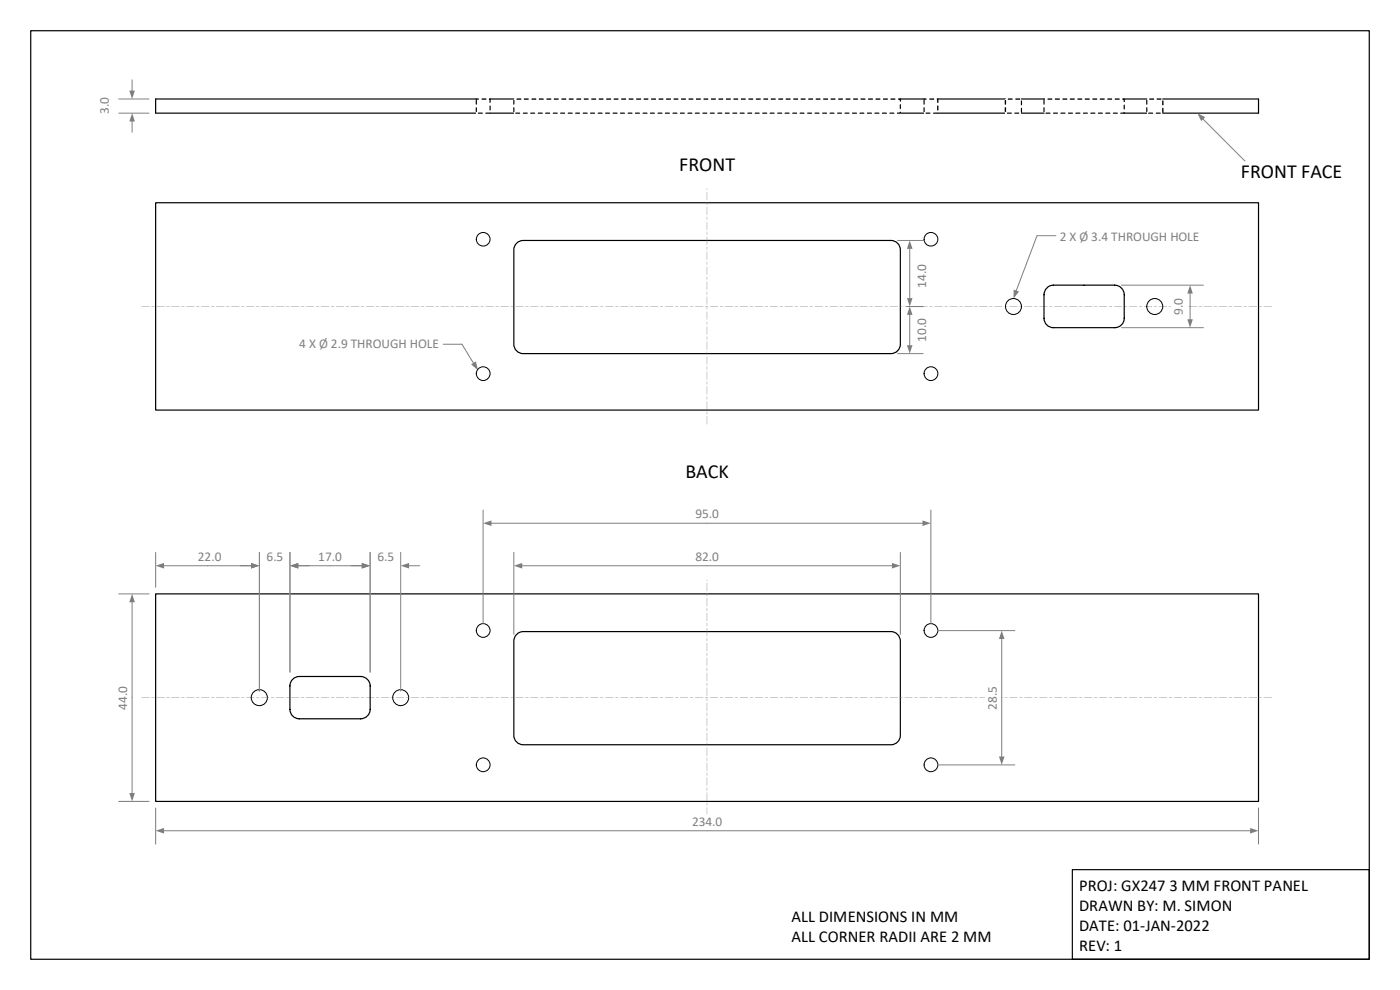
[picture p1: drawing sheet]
<svg xmlns="http://www.w3.org/2000/svg" width="297mm" height="210mm" viewBox="0 0 297 210" stroke-linecap="round" stroke-linejoin="round" font-family="sans-serif">
<path d="M190.4 75h5.4zM192.4 65h3.4zM193 66.6v6.8" fill="none" stroke="#7f7f7f" stroke-width=".21"/>
<g fill="#7f7f7f">
<path d="M192.4 73.2h1.2l-.6 1.8z"/>
<path d="M193 65l.6 1.8h-1.2z"/>
</g>
<g fill="#fff">
<path d="M193.9 67.5h3.4v5h-3.4z" fill-rule="evenodd"/>
<path d="M192.4 65h3.4zM190.4 51h5.4z" fill-rule="evenodd"/>
</g>
<path d="M190.4 51h5.4zM193 52.7v10.7M192.4 65h3.4z" fill="none" stroke="#7f7f7f" stroke-width=".21"/>
<g fill="#7f7f7f">
<path d="M192.4 63.2h1.2l-.6 1.8z"/>
<path d="M193 51l.6 1.8h-1.2z"/>
</g>
<path d="M193.9 56h3.4v5h-3.4z" fill-rule="evenodd" fill="#fff"/>
<g fill="none" stroke="#000" stroke-width=".21">
<circle cx="102.5" cy="133.8" r="1.45"/>
<circle cx="197.5" cy="133.8" r="1.45"/>
<circle cx="55" cy="148" r="1.71"/>
<circle cx="85" cy="148" r="1.69"/>
<circle cx="102.5" cy="162.2" r="1.46"/>
<circle cx="197.5" cy="162.2" r="1.46"/>
</g>
<path d="M33 43h234v44h-234zM109.6 51.6l.9-.5 .5-.1h78a1.99 1.99 0 0 1 2 2v20a1.99 1.99 0 0 1-2 2h-78a1.99 1.99 0 0 1-2-2v-20l.1-.5zM33 126h234v44h-234zM109.6 134.6l.9-.5 .5-.1h78a2.02 2.02 0 0 1 2 2v20a1.99 1.99 0 0 1-2 2h-78a1.99 1.99 0 0 1-2-2v-20l.1-.5z" fill="none" stroke="#000" stroke-width=".25"/>
<g fill="#7f7f7f">
<path d="M149.9 171.3l.1 1.8zM150 170.2v.7zM149.9 168.1l.1 1.8zM149.9 167.1l.1 .7z"/>
<path d="M149.9 165l.1 1.7zM150 163.9v.7zM149.9 161.8l.1 1.7zM149.9 160.7l.1 .7z"/>
<path d="M149.9 158.6l.1 1.8zM150 157.5v.7zM149.9 155.4l.1 1.8zM149.9 154.4l.1 .7z"/>
<path d="M149.9 152.3l.1 1.7zM150 151.2v.7zM149.9 149.1l.1 1.7zM149.9 148l.1 .7z"/>
<path d="M149.9 145.9l.1 1.8zM150 144.8v.7zM149.9 142.7l.1 1.8zM149.9 141.7l.1 .7z"/>
<path d="M149.9 139.6l.1 1.7zM150 138.5v.7zM149.9 136.4l.1 1.7zM149.9 135.3l.1 .7z"/>
<path d="M149.9 133.2l.1 1.8zM150 132.1v.7zM149.9 130l.1 1.8zM149.9 129l.1 .7z"/>
<path d="M149.9 126.9l.1 1.7zM150 125.8v.7zM149.9 123.7l.1 1.7zM150 123v.3z"/>
<path d="M30 65h1.8zM32.1 65h.7zM33.2 65h1.7zM35.3 65h.7zM36.4 65h1.7zM38.5 65h.7zM39.5 65h1.8zM41.7 65h.6zM42.7 65h1.8zM44.8 65h.7zM45.9 65h1.7zM48 65h.7zM49 65h1.8zM51.1 65h.8zM52.2 65h1.8zM54.3 65h.7zM55.4 65h1.7zM57.5 65h.7z"/>
<path d="M58.6 65h1.7zM60.7 65h.7zM61.8 65h1.7zM63.9 65h.7zM64.9 65h1.8zM67.1 65h.6zM68.1 65h1.8zM70.2 65h.7zM71.3 65h1.7zM73.4 65h.7zM74.5 65h1.7zM76.5 65h.8zM77.6 65h1.8zM79.7 65h.7zM80.8 65h1.7zM82.9 65h.7zM83.9 65h1.8zM86.1 65h.7z"/>
<path d="M87.2 65h1.7zM89.3 65h.7zM90.3 65h1.8zM92.5 65h.6zM93.5 65h1.8zM95.6 65h.7zM96.7 65h1.7zM98.8 65h.7zM99.9 65h1.7zM102 65h.7zM103 65h1.8zM105.1 65h.7zM106.2 65h1.7zM108.3 65h.7zM109.3 65h1.8zM111.5 65h.6zM112.5 65h1.8zM114.6 65h.7z"/>
<path d="M115.7 65h1.7zM117.9 65h.6zM118.9 65h1.7zM121 65h.7zM122.1 65h1.7zM124.2 65h.6zM125.3 65h1.7zM127.4 65h.6zM128.4 65h1.7zM130.6 65h.6zM131.6 65h1.7zM133.7 65h.7zM134.7 65h1.8zM136.9 65h.6zM137.9 65h1.8zM140 65h.7zM141.1 65h1.7zM143.2 65h.7z"/>
<path d="M144.3 65h1.7zM146.4 65h.7zM147.5 65h1.7zM149.6 65h.6zM150.7 65h1.7zM152.8 65h.6zM153.8 65h1.7zM156 65h.6zM157 65h1.7zM159.1 65h.7zM160.2 65h1.7zM162.3 65h.6zM163.3 65h1.8zM165.4 65h.7zM166.5 65h1.7zM168.6 65h.7zM169.7 65h1.7zM171.8 65h.7z"/>
<path d="M172.9 65h1.7zM175 65h.6zM176.1 65h1.7zM178.2 65h.6zM179.2 65h1.7zM181.4 65h.6zM182.4 65h1.7zM184.5 65h.7zM185.6 65h1.7zM187.7 65h.6zM188.8 65h1.7zM190.8 65h.7zM191.9 65h1.7zM194 65h.7zM195.1 65h1.7zM197.2 65h.7zM198.2 65h1.8zM200.4 65h.6z"/>
<path d="M201.5 65h1.7zM203.6 65h.6zM204.6 65h1.7zM206.8 65h.6zM207.8 65h1.7zM209.9 65h.7zM211 65h1.7zM213.1 65h.6zM214.2 65h1.7zM216.3 65h.6zM217.3 65h1.7zM219.4 65h.7zM220.5 65h1.7zM222.6 65h.7zM223.6 65h1.8zM225.8 65h.6zM226.8 65h1.8zM228.9 65h.7z"/>
<path d="M230 65h1.7zM232.2 65h.6zM233.2 65h1.7zM235.3 65h.7zM236.4 65h1.7zM238.5 65h.6zM239.6 65h1.7zM241.7 65h.6zM242.7 65h1.7zM244.8 65h.7zM245.8 65h1.8zM247.9 65h.8zM249 65h1.8zM251.1 65h.7zM252.2 65h1.8zM254.3 65h.7zM255.4 65h1.7zM257.5 65h.7zM258.5 65h1.8zM260.7 65h.7zM261.7 65h1.8zM263.9 65h.6zM264.9 65h1.8zM267 65h.7zM268.1 65h1.7z"/>
</g>
<path d="M109 117.2v17.4zM191 117.2v17.4zM110.6 120h78.8" fill="none" stroke="#7f7f7f" stroke-width=".21"/>
<g fill="#7f7f7f">
<path d="M109 120l1.8-.6v1.2z"/>
<path d="M189.2 119.4l1.8 .6-1.8 .6z"/>
</g>
<path d="M147.5 116.4h5v3.4h-5z" fill="#fff"/>
<path d="M25.2 170h6.4zM25.2 126h6.4z" fill-rule="evenodd" fill="#fff"/>
<path d="M25.2 126h6.4zM28 127.6v40.8M25.2 170h6.4z" fill="none" stroke="#7f7f7f" stroke-width=".21"/>
<g fill="#7f7f7f">
<path d="M27.4 168.2h1.2l-.6 1.8z"/>
<path d="M28 126l.6 1.8h-1.2z"/>
</g>
<path d="M24.4 145.5h3.4v5h-3.4z" fill-rule="evenodd" fill="#fff"/>
<path d="M102.5 108.2v24.1zM104.1 111h91.8M197.5 108.2v24.1z" fill="none" stroke="#7f7f7f" stroke-width=".21"/>
<g fill="#7f7f7f">
<path d="M102.5 111l1.8-.6v1.2z"/>
<path d="M195.7 110.4l1.8 .6-1.8 .6z"/>
</g>
<path d="M147.5 107.4h5v3.4h-5z" fill="#fff"/>
<path d="M33 117.2v7.4zM55 117.2v29.4z" fill-rule="evenodd" fill="#fff"/>
<path d="M33 117.2v7.4zM55 117.2v29.4zM34.6 120h18.8" fill="none" stroke="#7f7f7f" stroke-width=".21"/>
<g fill="#7f7f7f">
<path d="M33 120l1.8-.6v1.2z"/>
<path d="M53.3 119.4l1.7 .6-1.7 .6z"/>
</g>
<path d="M42 116.4h4.9v3.4h-4.9z" fill="#fff"/>
<path d="M61.5 117.2v25.4zM78.5 117.2v25.4z" fill-rule="evenodd" fill="#fff"/>
<path d="M61.5 117.2v25.4zM78.5 117.2v25.4zM63.2 120h13.7" fill="none" stroke="#7f7f7f" stroke-width=".21"/>
<g fill="#7f7f7f">
<path d="M61.5 120l1.8-.6v1.2z"/>
<path d="M76.8 119.4l1.7 .6-1.7 .6z"/>
</g>
<path d="M67.5 116.4h5v3.4h-5z" fill="#fff"/>
<path d="M55 117.2v29.4zM61.5 117.2v25.4z" fill-rule="evenodd" fill="#fff"/>
<path d="M55 117.2v29.4zM61.5 117.2v25.4zM51 120h2.4M63.2 120h2.4" fill="none" stroke="#7f7f7f" stroke-width=".21"/>
<g fill="#7f7f7f">
<path d="M53.3 119.4l1.7 .6-1.7 .6z"/>
<path d="M61.5 120l1.8-.6v1.2z"/>
</g>
<path d="M56.5 116.4h3.6v3.4h-3.6z" fill="#fff"/>
<path d="M78.5 117.2v25.4zM85 117.2v29.4z" fill-rule="evenodd" fill="#fff"/>
<path d="M78.5 117.2v25.4zM85 117.2v29.4zM74.5 120h2.4M86.7 120h2.4" fill="none" stroke="#7f7f7f" stroke-width=".21"/>
<g fill="#7f7f7f">
<path d="M76.8 119.4l1.7 .6-1.7 .6z"/>
<path d="M85 120l1.8-.6v1.2z"/>
</g>
<path d="M80 116.4h3.6v3.4h-3.6z" fill="#fff"/>
<g fill="#7f7f7f">
<path d="M30 148h1.8zM32.1 148h.7zM33.2 148h1.7zM35.3 148h.7zM36.4 148h1.7zM38.5 148h.7zM39.5 148h1.8zM41.7 148h.6zM42.7 148h1.8zM44.8 148h.7zM45.9 148h1.7zM48 148h.7zM49 148h1.8zM51.1 148h.8zM52.2 148h1.8zM54.3 148h.7zM55.4 148h1.7zM57.5 148h.7z"/>
<path d="M58.5 148h1.8zM60.7 148h.7zM61.8 148h1.7zM63.9 148h.7zM64.9 148h1.8zM67.1 148h.6zM68.1 148h1.8zM70.2 148h.7zM71.3 148h1.7zM73.4 148h.7zM74.5 148h1.7zM76.5 148h.8zM77.6 148h1.8zM79.7 148h.7zM80.8 148h1.7zM82.9 148h.7zM83.9 148h1.8zM86.1 148h.7z"/>
<path d="M87.1 148h1.8zM89.3 148h.7zM90.3 148h1.8zM92.5 148h.6zM93.5 148h1.8zM95.6 148h.7zM96.7 148h1.7zM98.8 148h.7zM99.9 148h1.7zM102 148h.7zM103 148h1.8zM105.1 148h.7zM106.2 148h1.7zM108.3 148h.7zM109.3 148h1.8zM111.5 148h.6zM112.5 148h1.8zM114.6 148h.7z"/>
<path d="M115.7 148h1.7zM117.9 148h.6zM118.9 148h1.7zM121 148h.7zM122.1 148h1.7zM124.2 148h.6zM125.3 148h1.7zM127.4 148h.6zM128.4 148h1.7zM130.6 148h.6zM131.6 148h1.7zM133.7 148h.7zM134.7 148h1.8zM136.9 148h.6zM137.9 148h1.8zM140 148h.7zM141.1 148h1.7zM143.2 148h.7z"/>
<path d="M144.3 148h1.7zM146.4 148h.7zM147.5 148h1.7zM149.6 148h.6zM150.7 148h1.7zM152.8 148h.6zM153.8 148h1.7zM156 148h.6zM157 148h1.7zM159.1 148h.7zM160.2 148h1.7zM162.3 148h.6zM163.3 148h1.8zM165.4 148h.7zM166.5 148h1.7zM168.6 148h.7zM169.7 148h1.7zM171.8 148h.7z"/>
<path d="M172.9 148h1.7zM175 148h.6zM176.1 148h1.7zM178.2 148h.6zM179.2 148h1.7zM181.4 148h.6zM182.4 148h1.7zM184.5 148h.7zM185.6 148h1.7zM187.7 148h.6zM188.8 148h1.7zM190.8 148h.7zM191.9 148h1.7zM194 148h.7zM195.1 148h1.7zM197.2 148h.7zM198.2 148h1.8zM200.4 148h.6z"/>
<path d="M201.5 148h1.7zM203.6 148h.6zM204.6 148h1.7zM206.8 148h.6zM207.8 148h1.7zM209.9 148h.7zM211 148h1.7zM213.1 148h.6zM214.2 148h1.7zM216.3 148h.6zM217.3 148h1.7zM219.4 148h.7zM220.5 148h1.7zM222.6 148h.7zM223.6 148h1.8zM225.8 148h.6zM226.8 148h1.8zM228.9 148h.7z"/>
<path d="M230 148h1.7zM232.2 148h.6zM233.2 148h1.7zM235.3 148h.7zM236.4 148h1.7zM238.5 148h.6zM239.6 148h1.7zM241.7 148h.6zM242.7 148h1.7zM244.8 148h.7zM245.8 148h1.8zM247.9 148h.8zM249 148h1.8zM251.1 148h.7zM252.2 148h1.8zM254.3 148h.7zM255.4 148h1.7zM257.5 148h.7zM258.5 148h1.8zM260.7 148h.7zM261.7 148h1.8zM263.9 148h.6zM264.9 148h1.8zM267 148h.7zM268.1 148h1.7z"/>
</g>
<path d="M198.9 162.3h16.4zM198.9 133.8h16.4z" fill-rule="evenodd" fill="#fff"/>
<path d="M198.9 133.8h16.4zM212.5 135.4v25.2M198.9 162.3h16.4z" fill="none" stroke="#7f7f7f" stroke-width=".21"/>
<g fill="#7f7f7f">
<path d="M211.9 160.5h1.2l-.6 1.8z"/>
<path d="M212.5 133.8l.6 1.8h-1.2z"/>
</g>
<g fill="#fff">
<path d="M208.9 145.5h3.4v5h-3.4z" fill-rule="evenodd"/>
<path d="M33 171.4v7.7zM267 171.4v7.7z" fill-rule="evenodd"/>
</g>
<path d="M33 171.4v7.7zM34.6 176.2h230.7M267 171.4v7.7z" fill="none" stroke="#7f7f7f" stroke-width=".21"/>
<g fill="#7f7f7f">
<path d="M33 176.2l1.8-.6v1.2z"/>
<path d="M265.2 175.6l1.8 .6-1.8 .6z"/>
</g>
<path d="M146.8 172.7h6.4v3.4h-6.4z" fill="#fff"/>
<path d="M237.9 69.5h17.4zM237.9 60.5h17.4z" fill-rule="evenodd" fill="#fff"/>
<path d="M237.9 69.5h17.4zM237.9 60.5h17.4zM252.5 62.1v5.8" fill="none" stroke="#7f7f7f" stroke-width=".21"/>
<g fill="#7f7f7f">
<path d="M251.9 67.7h1.2l-.6 1.8z"/>
<path d="M252.5 60.5l.6 1.8h-1.2z"/>
</g>
<path d="M248.4 63.2h3.4v3.6h-3.4z" fill-rule="evenodd" fill="#fff"/>
<path d="M220 50l-4.4 11.8" fill="none" stroke="#7f7f7f" stroke-width=".21"/>
<path d="M215.1 61.4l1.1 .4-1.2 1.5z" fill="#7f7f7f"/>
<path d="M220 50h4M98 73l2.5 4.1" fill="none" stroke="#7f7f7f" stroke-width=".21"/>
<path d="M99.9 77.3l1.1-.6 .4 1.8z" fill="#7f7f7f"/>
<path d="M94 73h4" fill="none" stroke="#7f7f7f" stroke-width=".21"/>
<path d="M6.5 6.5h284v197h-284zM227.5 184.5h63v19h-63z" fill="none" stroke="#000" stroke-width=".25"/>
<g fill="#7f7f7f">
<path d="M150 88.3v1.7zM149.9 87.3l.1 .6zM149.9 85.2l.1 1.7zM149.9 84.1l.1 .7z"/>
<path d="M150 82v1.7zM149.9 80.9l.1 .7zM149.9 78.8l.1 1.7zM149.9 77.8l.1 .6z"/>
<path d="M150 75.6v1.7zM149.9 74.6l.1 .6zM149.9 72.5l.1 1.7zM149.9 71.4l.1 .7z"/>
<path d="M150 69.3v1.7zM149.9 68.2l.1 .7zM149.9 66.1l.1 1.7zM149.9 65.1l.1 .6z"/>
<path d="M150 62.9v1.7zM149.9 61.9l.1 .6zM149.9 59.8l.1 1.7zM149.9 58.7l.1 .7z"/>
<path d="M150 56.6v1.7zM149.9 55.5l.1 .7zM149.9 53.4l.1 1.7zM149.9 52.4l.1 .6z"/>
<path d="M150 50.2v1.7zM149.9 49.2l.1 .6zM149.9 47.1l.1 1.7zM149.9 46l.1 .7z"/>
<path d="M150 43.9v1.7zM149.9 42.8l.1 .7zM149.9 40.7l.1 1.7zM150 40v.3z"/>
</g>
<g fill="none" stroke="#000" stroke-width=".21">
<circle cx="102.5" cy="50.8" r="1.45"/>
<circle cx="197.5" cy="50.8" r="1.45"/>
<circle cx="102.5" cy="79.3" r="1.45"/>
<circle cx="197.5" cy="79.3" r="1.45"/>
<circle cx="215" cy="65" r="1.69"/>
<circle cx="245" cy="65" r="1.69"/>
</g>
<path d="M101 21h-68v3h68" fill="none" stroke="#000" stroke-width=".25"/>
<path d="M101 21h3v3h-3z" fill="#fff"/>
<path d="M101 21.2l.2 .1-.2 .9-.1-.1zM101 22.8l.2 .1v.8l-.2 .1-.1-.1zM101.4 23.9h.9l.1 .1v.1h-1zM103 23.9h.9l.1 .1v.1h-1zM103.9 22.4l.2 .1-.1 1-.2-.2zM103.8 20.9l.3 .1v.7l-.1 .1-.2-.1v-.7l.2 .2-.2-.1zM102.2 20.9h.9l.1 .1-.1 .2h-.8zM101 20.9h.5l.1 .1-.1 .2h-.5z" fill="#000"/>
<path d="M104 24h5M104 21h5M191 24h5M191 21h5" fill="none" stroke="#000" stroke-width=".25"/>
<path d="M196 21h3v3h-3z" fill="#fff"/>
<path d="M196 21.2l.2 .1-.2 .9-.1-.1zM196 22.8l.2 .1v.8l-.2 .1-.1-.1zM196.4 23.9h.9l.1 .1v.1h-1zM198 23.9h.9l.1 .1v.1h-1zM198.8 22.4l.3 .1-.1 1-.2-.2zM198.8 20.9l.3 .1v.7l-.1 .1-.2-.1v-.7l.2 .2-.2-.1zM197.2 20.9h.9l.1 .1-.1 .2h-.8zM196 20.9h.5l.1 .1-.1 .2h-.5z" fill="#000"/>
<path d="M109 21h82v3h-82z" fill="#fff"/>
<path d="M108.9 21.2l.2 .1-.1 .9-.1-.1zM108.9 22.8l.2 .1v.8l-.1 .1-.1-.1zM109.3 23.9h.9l.2 .1-.1 .1h-1zM111 23.9h.8l.2 .1-.1 .1h-.9zM112.5 23.9h.9l.1 .1v.1h-1zM114.1 23.9h.9l.1 .1v.1h-1zM115.7 23.9h.9l.1 .1v.1h-1zM117.3 23.9h.9l.1 .1v.1h-1zM118.9 23.9h.9l.1 .1-.1 .1h-.9zM120.5 23.9h.9l.1 .1v.1h-1zM122 23.9h.9l.2 .1-.1 .1h-1zM123.7 23.9h.8l.2 .1-.1 .1h-.9zM125.2 23.9h.9l.1 .1v.1h-1zM126.8 23.9h.9l.1 .1v.1h-1zM128.4 23.9h.9l.1 .1v.1h-1zM130 23.9h.9l.1 .1v.1h-1zM131.6 23.9h.9l.1 .1-.1 .1h-.9zM133.2 23.9h.9l.1 .1v.1h-1zM134.7 23.9h.9l.2 .1-.1 .1h-1zM136.4 23.9h.8l.2 .1-.1 .1h-.9zM137.9 23.9h.9l.1 .1v.1h-1zM139.5 23.9h.9l.1 .1v.1h-1zM141.1 23.9h.9l.1 .1v.1h-1zM142.7 23.9h.9l.1 .1v.1h-1zM144.3 23.9h.9l.1 .1-.1 .1h-.9zM145.9 23.9h.9l.1 .1v.1h-1zM147.4 23.9h.9l.2 .1-.1 .1h-1zM149.1 23.9h.8l.2 .1-.1 .1h-.9zM150.6 23.9h.9l.1 .1v.1h-1zM152.2 23.9h.9l.1 .1v.1h-1zM153.8 23.9h.9l.1 .1v.1h-1zM155.4 23.9h.9l.1 .1v.1h-1zM157 23.9h.9l.1 .1-.1 .1h-.9zM158.6 23.9h.9l.1 .1v.1h-1zM160.1 23.9h.9l.2 .1-.1 .1h-1zM161.8 23.9h.8l.2 .1-.1 .1h-.9zM163.3 23.9h.9l.1 .1v.1h-1zM164.9 23.9h.9l.1 .1v.1h-1zM166.5 23.9h.9l.1 .1v.1h-1zM168.1 23.9h.9l.1 .1v.1h-1zM169.7 23.9h.9l.1 .1-.1 .1h-.9zM171.3 23.9h.8l.2 .1v.1h-1zM172.8 23.9h.9l.2 .1-.1 .1h-1zM174.5 23.9h.8l.2 .1-.1 .1h-.9zM176 23.9h.9l.1 .1v.1h-1zM177.6 23.9h.9l.1 .1v.1h-1zM179.2 23.9h.9l.1 .1v.1h-1zM180.8 23.9h.9l.1 .1v.1h-1zM182.4 23.9h.9l.1 .1-.1 .1h-.9zM183.9 23.9h.9l.2 .1v.1h-1.1zM185.5 23.9h.9l.2 .1-.1 .1h-1zM187.1 23.9h.9l.2 .1-.1 .1h-1zM188.7 23.9h.9l.1 .1v.1h-1zM190.3 23.9h.7l-.1 .1v-.3h.2v.3v.1h-.8zM190.9 22.1l.2 .1v.8l-.1 .2-.1-.2zM190.5 20.9h.6v.6h-.2v-.5l.1 .2h-.4zM188.9 20.9h.9l.1 .2-.8 .1zM187.4 20.9h.9l.1 .1-.1 .2h-.8zM185.8 20.9h.8l.2 .2-.9 .1zM184.2 20.9h.9l.1 .1-.1 .2h-.8zM182.6 20.9h.9l.1 .2-.9 .1zM181 20.9h.9l.1 .1-.1 .2h-.8zM179.4 20.9h.9l.1 .2-.9 .1zM177.8 20.9h.9l.2 .1-.2 .2h-.8zM176.2 20.9h.9l.1 .2-.8 .1zM174.7 20.9h.9l.1 .1-.1 .2h-.8zM173.1 20.9h.8l.2 .2-.9 .1zM171.5 20.9h.9l.1 .1-.1 .2h-.8zM169.9 20.9h.9l.1 .2-.9 .1zM168.3 20.9h.9l.1 .1-.1 .2h-.8zM166.7 20.9h.9l.1 .2-.9 .1zM165.1 20.9h.9l.2 .1-.2 .2h-.8zM163.5 20.9h.9l.2 .1-.2 .2h-.7zM162 20.9h.9l.1 .1-.1 .2h-.8zM160.4 20.9h.8l.2 .1-.2 .2h-.7zM158.8 20.9h.9l.1 .1-.1 .2h-.8zM157.2 20.9h.9l.1 .1-.1 .2h-.8zM155.6 20.9h.9l.1 .1-.1 .2h-.8zM154 20.9h.9l.2 .1-.2 .2h-.8zM152.4 20.9h.9l.2 .1-.2 .2h-.8zM150.8 20.9h.9l.2 .1-.2 .2h-.7zM149.3 20.9h.9l.1 .1-.1 .2h-.8zM147.7 20.9h.8l.2 .1-.2 .2h-.7zM146.1 20.9h.9l.1 .1-.1 .2h-.8zM144.5 20.9h.9l.1 .1-.1 .2h-.8zM142.9 20.9h.9l.1 .1-.1 .2h-.8zM141.3 20.9h.9l.2 .1-.2 .2h-.8zM139.7 20.9h.9l.2 .1-.2 .2h-.8zM138.1 20.9h.9l.2 .1-.2 .2h-.7zM136.6 20.9h.9l.1 .1-.1 .2h-.8zM135 20.9h.8l.2 .1-.2 .2h-.7zM133.4 20.9h.9l.1 .1-.1 .2h-.8zM131.8 20.9h.9l.1 .1-.1 .2h-.8zM130.2 20.9h.9l.1 .1-.1 .2h-.8zM128.6 20.9h.9l.2 .1-.2 .2h-.8zM127 20.9h.9l.2 .1-.2 .2h-.8zM125.4 20.9h.9l.2 .1-.2 .2h-.7zM123.9 20.9h.9l.1 .1-.1 .2h-.8zM122.3 20.9h.8l.2 .1-.2 .2h-.7zM120.7 20.9h.9l.1 .1-.1 .2h-.8zM119.1 20.9h.9l.1 .1-.1 .2h-.8zM117.5 20.9h.9l.1 .1-.1 .2h-.8zM116 20.9h.8l.2 .1-.2 .2h-.8zM114.3 20.9h.9l.2 .1-.2 .2h-.8zM112.8 20.9h.9l.1 .1-.1 .2h-.8zM111.2 20.9h.9l.1 .1-.1 .2h-.8zM109.6 20.9h.9l.1 .1-.1 .2h-.8z" fill="#000"/>
<path d="M199 24h14.3M199 21h14.3M267 21v3" fill="none" stroke="#000" stroke-width=".25"/>
<path d="M213.3 21h3.4v3h-3.4z" fill="#fff"/>
<path d="M213.2 21.2l.2 .1-.1 .9-.2-.1zM213.2 22.8l.2 .1v.8l-.1 .1-.2-.1zM213.7 23.9h.8l.2 .1-.1 .1h-.9zM215.2 23.9h.9l.1 .1v.1h-1zM216.6 22.9l.2 .1v.9l-.2-.1zM216.6 21.3l.2 .1v.8l-.1 .2-.1-.2zM215.4 20.9h.9l.2 .1-.2 .2h-.8zM213.8 20.9h.9l.1 .1-.1 .2h-.8z" fill="#000"/>
<path d="M221.5 21h17v3h-17z" fill="#fff"/>
<path d="M221.4 21.2l.2 .1-.1 .9-.1-.1zM221.4 22.8l.2 .1v.8l-.1 .1-.1-.1zM221.8 23.9h.9l.1 .2h-1zM223.4 23.9h.9l.2 .1-.1 .1h-1zM225 23.9h.9l.1 .2h-1zM226.6 23.9h.9l.1 .1v.1h-1zM228.2 23.9h.9l.1 .2h-1zM229.8 23.9h.9l.1 .1v.1h-1zM231.4 23.9h.8l.2 .2h-1zM233 23.9h.8l.2 .1-.1 .1h-.9zM234.5 23.9h.9l.1 .2h-1zM236.1 23.9h.9l.2 .1-.1 .1h-1zM237.7 23.9h.8l-.1 .1 .1-.2 .1 .2v.1h-.9zM238.4 22.2l.2 .1v.8l-.1 .1-.1-.1zM238.1 20.9h.5v.7l-.2-.1v-.5l.1 .2-.4-.1zM236.5 20.9h.9l.1 .2-.9 .1zM234.9 20.9h.9l.2 .1-.2 .2h-.8zM233.3 20.9h.9l.2 .2-.9 .1zM231.8 20.9h.9l.1 .1-.1 .2h-.8zM230.2 20.9h.9l.1 .2-.9 .1zM228.6 20.9h.9l.1 .1-.1 .2h-.8zM227 20.9h.9l.1 .2-.9 .1zM225.4 20.9h.9l.1 .1-.1 .2h-.8zM223.8 20.9h.9l.1 .2-.9 .1zM222.2 20.9h.9l.2 .1-.2 .2h-.8zM221.4 20.9h.3v.2h-.3z" fill="#000"/>
<path d="M216.7 24h4.8M216.7 21h4.8M238.5 24h4.8" fill="none" stroke="#000" stroke-width=".25"/>
<path d="M243.3 21h3.4v3h-3.4z" fill="#fff"/>
<path d="M243.2 21.2l.2 .1-.1 .9-.1-.1zM243.2 22.8l.2 .1v.8l-.1 .1-.1-.1zM243.6 23.9h.9l.1 .1v.1h-1zM245.2 23.9h.9l.2 .1-.1 .1h-1zM246.6 22.9l.2 .1v.9l-.3-.1zM246.6 21.3l.2 .1v.8l-.1 .2-.2-.2zM245.4 20.9h.9l.1 .1-.1 .2h-.8zM243.8 20.9h.9l.2 .1-.2 .2h-.8z" fill="#000"/>
<path d="M238.5 21h4.8M246.7 21h20.3M246.7 24h20.3" fill="none" stroke="#000" stroke-width=".25"/>
<path d="M255.1 25.2l9 9" fill="none" stroke="#7f7f7f" stroke-width=".21"/>
<path d="M254 24l1.7 .8-.9 .9z" fill="#7f7f7f"/>
<path d="M25.2 24h6.4zM25.2 21h6.4z" fill-rule="evenodd" fill="#fff"/>
<path d="M28 16.9v2.5M25.2 24h6.4zM25.2 21h6.4zM28 25.7v2.4" fill="none" stroke="#7f7f7f" stroke-width=".21"/>
<g fill="#7f7f7f">
<path d="M28 24l.6 1.8h-1.2z"/>
<path d="M27.4 19.2h1.2l-.6 1.8z"/>
</g>
<path d="M20.5 20.6h3.4v3.6h-3.4z" fill-rule="evenodd" fill="#fff"/>
<path d="M222.1 61.1l.8-.5 .6-.1h13a2.03 2.03 0 0 1 2 2v5a2 2 0 0 1-2 2h-13a1.99 1.99 0 0 1-2-2v-5l.1-.5zM62.1 144.1l.9-.5 .5-.1h13a2.02 2.02 0 0 1 2 2v5a2.02 2.02 0 0 1-2 2h-13a1.99 1.99 0 0 1-2-2v-5l.1-.5z" fill="none" stroke="#000" stroke-width=".25"/>
<g font-size="4.2">
<text x="144.1" y="36.3">FRONT</text>
<text x="263.3" y="37.8">FRONT FACE</text>
<text x="145.4" y="101.3">BACK</text>
</g>
<g font-size="3.5">
<text x="228.9" y="189.1">PROJ: GX247 3 MM FRONT PANEL</text>
<text x="167.9" y="195.6">ALL DIMENSIONS IN MM</text>
<text x="228.9" y="193.3">DRAWN BY: M. SIMON</text>
<text x="228.9" y="197.6">DATE: 01-JAN-2022</text>
<text x="167.9" y="199.8">ALL CORNER RADII ARE 2 MM</text>
<text x="228.9" y="201.8">REV: 1</text>
</g>
<g font-size="2.8" fill="#7f7f7f">
<text x="23.1" y="24.2" transform="rotate(-90 23.1 24.2)">3.0</text>
<text x="224.8" y="51.1">2 X Ø 3.4 THROUGH HOLE</text>
<text x="196.5" y="61" transform="rotate(-90 196.5 61)">14.0</text>
<text x="251" y="66.8" transform="rotate(-90 251 66.8)">9.0</text>
<text x="63.5" y="73.8">4 X Ø 2.9 THROUGH HOLE</text>
<text x="196.5" y="72.5" transform="rotate(-90 196.5 72.5)">10.0</text>
<text x="147.5" y="110">95.0</text>
<text x="42" y="119">22.0</text>
<text x="56.6" y="119">6.5</text>
<text x="67.5" y="119">17.0</text>
<text x="80.1" y="119">6.5</text>
<text x="147.5" y="119">82.0</text>
<text x="27" y="150.5" transform="rotate(-90 27 150.5)">44.0</text>
<text x="211.5" y="150.5" transform="rotate(-90 211.5 150.5)">28.5</text>
<text x="146.8" y="175.3">234.0</text>
</g>
</svg>
